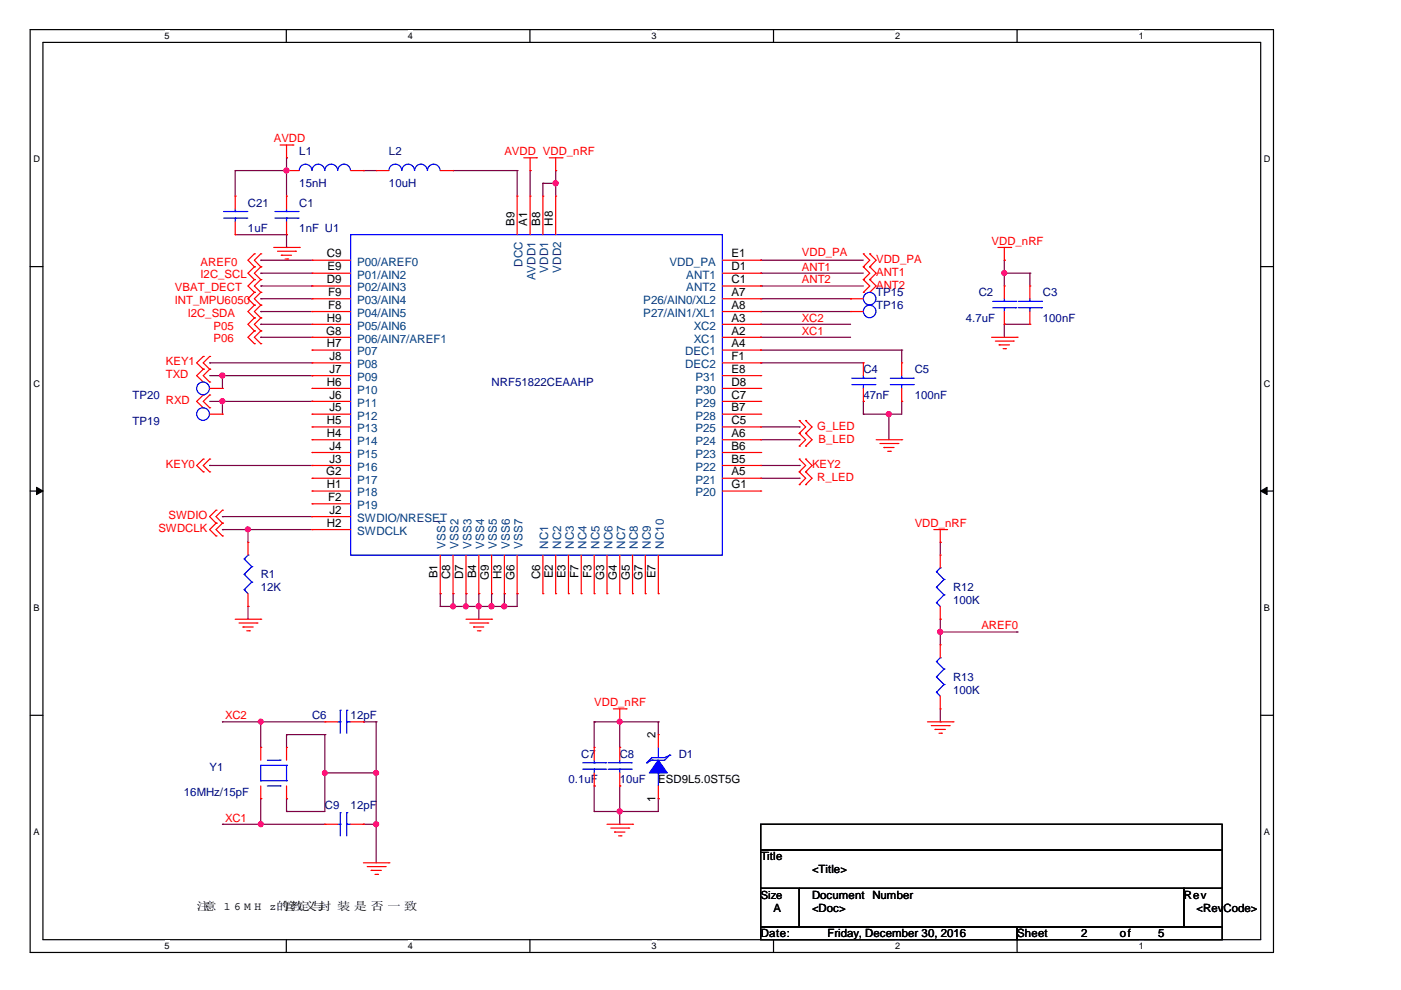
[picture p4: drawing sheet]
<svg xmlns="http://www.w3.org/2000/svg" width="297mm" height="210mm" viewBox="0 0 297 210" stroke-linecap="round" stroke-linejoin="round" font-family="sans-serif">
<path d="M6.4 6.3h263.6v195.6h-263.6zM9.1 9h258.2v190.2h-258.2z" fill="none" stroke="#000" stroke-width=".25"/>
<g fill="#fff">
<path d="M34.9 6.5h1v2.2h-1z"/>
<path d="M34.9 199.4h1v2.2h-1z"/>
</g>
<path d="M60.7 6.3v2.7M60.7 199.2v2.7" fill="none" stroke="#000" stroke-width=".25"/>
<g fill="#fff">
<path d="M86.5 6.5h1v2.2h-1z"/>
<path d="M86.5 199.4h1v2.2h-1z"/>
</g>
<path d="M112.4 6.3v2.7M112.4 199.2v2.7" fill="none" stroke="#000" stroke-width=".25"/>
<g fill="#fff">
<path d="M138.1 6.5h1.1v2.2h-1.1z"/>
<path d="M138.1 199.4h1.1v2.2h-1.1z"/>
</g>
<path d="M164 6.3v2.7M164 199.2v2.7" fill="none" stroke="#000" stroke-width=".25"/>
<g fill="#fff">
<path d="M189.8 6.5h1v2.2h-1z"/>
<path d="M189.8 199.4h1v2.2h-1z"/>
</g>
<path d="M215.6 6.3v2.7M215.6 199.2v2.7" fill="none" stroke="#000" stroke-width=".25"/>
<g fill="#fff">
<path d="M241.4 6.5h1.1v2.2h-1.1z"/>
<path d="M241.4 199.4h1.1v2.2h-1.1z"/>
<path d="M7.1 32.7h1.3v2.2h-1.3z"/>
<path d="M268 32.7h1.3v2.2h-1.3z"/>
<path d="M7.1 80.2h1.3v2.2h-1.3z"/>
<path d="M268 80.2h1.3v2.2h-1.3z"/>
</g>
<path d="M6.4 56.5h2.7M267.3 56.5h2.7" fill="none" stroke="#000" stroke-width=".25"/>
<g fill="#fff">
<path d="M7.1 127.8h1.2v2.2h-1.2z"/>
<path d="M268 127.8h1.2v2.2h-1.2z"/>
</g>
<path d="M6.4 104.1h2.7M267.3 104.1h2.7" fill="none" stroke="#000" stroke-width=".25"/>
<g fill="#000" stroke="#000" stroke-width=".21">
<path d="M7.7 103.3l1.4 .8-1.4 .8z" fill-rule="evenodd"/>
<path d="M267.3 104.1l1.3-.8v1.6z" fill-rule="evenodd"/>
</g>
<g fill="#fff">
<path d="M7.1 175.3h1.2v2.2h-1.2z"/>
<path d="M268 175.3h1.2v2.2h-1.2z"/>
</g>
<path d="M6.4 151.7h2.7M267.3 151.7h2.7M161.3 174.8h97.8v5.4h-97.8zM161.3 180.2h97.8v8.2h-97.8zM161.3 188.4h8.2v8.1h-8.2zM161.3 196.5h54.3v2.7h-54.3zM169.5 188.4h81.5v8.1h-81.5zM215.6 196.5h43.5v2.7h-43.5zM251 188.4h8.1v8.1h-8.1z" fill="none" stroke="#000" stroke-width=".25"/>
<g fill="none" stroke="#800040" stroke-width=".25">
<path d="M49.9 36.2h.1M49.9 36.2h10.8M49.9 36.2v5.4M60.7 36.2h.1M60.7 33.5h.1M60.7 33.5v8.1M77 36.2h.1M77 36.2h2.8M96.1 36.2h.1M96.1 36.2h13.5M109.6 36.2h.1M109.6 36.2v5.4"/>
<path d="M112.4 36.2h.1M112.4 36.2v5.4M115.1 38.9h.1M115.1 38.9v2.7M115.1 38.9h2.7M117.8 38.9h.1M117.8 36.2h.1M117.8 36.2v5.4M49.9 49.8h10.8M55.3 57.9h.1M55.3 55.2h.1M55.3 57.9h10.9"/>
<path d="M55.3 55.2h10.9M60.7 49.8h.1M60.7 52.5h.1M60.7 49.8v2.7M161.3 57.9h.1M161.3 55.2h.1M161.3 57.9h21.7M161.3 55.2h21.7M212.9 57.9h.1M212.9 55.2h.1M212.9 57.9h5.5M212.9 55.2v5.4"/>
<path d="M218.4 57.9h.1M218.4 57.9v2.7M44.4 76.9h.1M44.4 76.9h21.8M44.4 79.6h21.8M47.2 79.6h.1M47.2 79.6v2.8M55.3 60.6h.1M55.3 63.3h.1M55.3 68.8h.1M55.3 66.1h.1M55.3 71.5h.1"/>
<path d="M55.3 60.6h10.9M55.3 71.5h10.9M55.3 68.8h10.9M55.3 66.1h10.9M55.3 63.3h10.9M66.2 79.6h.1M161.3 60.6h.1M161.3 76.9h.1M161.3 74.2h.1M161.3 71.5h.1M161.3 68.8h.1M161.3 66.1h.1"/>
<path d="M161.3 60.6h21.7M161.3 76.9h21.7M161.3 74.2h29.9M161.3 71.5h19M161.3 68.8h19M161.3 66.1h19M161.3 63.3h19M180.3 63.3h.1M191.2 74.2h.1M191.2 74.2v2.7M212.9 68.8h.1M212.9 68.8h5.5"/>
<path d="M212.9 68.8v2.7M44.4 98.7h.1M44.4 85.1h21.8M44.4 98.7h21.8M47.2 85.1h.1M47.2 85.1v2.7M66.2 85.1h.1M161.3 98.7h8.2M161.3 93.2h8.2M161.3 90.5h8.2M169.5 93.2h.1M169.5 90.5h.1"/>
<path d="M169.5 98.7h.1M183 85.1h.1M183 87.8h.1M183 85.1v2.7M188.5 87.8h.1M188.5 87.8v5.4M191.2 85.1h.1M191.2 85.1v2.7h-8.2M47.2 112.3h.1M47.2 109.5h.1M47.2 112.3h19M47.2 109.5h19"/>
<path d="M52.6 112.3h.1M52.6 112.3v2.7M161.3 101.4h8.2M169.5 101.4h.1M199.3 115h.1M199.3 115v2.7M52.6 128.6h.1M52.6 128.6v2.7M93.3 125.9h.1M93.3 128.6h.1M93.3 125.9v2.7M96.1 125.9h.1"/>
<path d="M96.1 128.6h.1M96.1 125.9v2.7M98.8 125.9h.1M98.8 128.6h.1M98.8 125.9v2.7M101.5 125.9h.1M101.5 128.6h.1M101.5 125.9v5.4M104.2 125.9h.1M104.2 128.6h.1M104.2 125.9v2.7M106.9 125.9h.1"/>
<path d="M106.9 128.6h.1M106.9 125.9v2.7M109.6 125.9h.1M109.6 125.9v2.7h-16.3M199.3 134h.1M199.3 131.3h.1M199.3 131.3v5.4M199.3 134h16.3M215.6 134h.1M47.2 153h.1M47.2 153h21.7M55.3 153h.1"/>
<path d="M55.3 153v5.5M60.7 155.8h.1M60.7 155.8v2.7M60.7 155.8h8.2M68.9 155.8h.1M68.9 155.8v16.3h-8.2M77 153h.1M77 153h2.8M79.8 153h.1M79.8 153v29.9M126 153h.1M126 153h13.6"/>
<path d="M126 153v5.5M131.4 153h.1M131.4 153v5.5M139.6 153h.1M139.6 153v2.8M199.3 153h.1M199.3 150.3v2.7M47.2 174.8h.1M47.2 174.8h21.7M55.3 169.3h.1M55.3 174.8h.1M55.3 169.3v5.5"/>
<path d="M60.7 169.3h.1M60.7 172.1h.1M60.7 169.3v2.8M68.9 163.9h.1M68.9 163.9h10.9M77 174.8h.1M77 174.8h2.8M79.8 163.9h.1M79.8 174.8h.1M126 166.6h.1M126 172.1h.1M126 166.6v5.5"/>
<path d="M131.4 166.6h.1M131.4 172.1h.1M131.4 166.6v8.2M139.6 169.3h.1M139.6 169.3v2.8h-13.6"/>
</g>
<g fill="#f0f" stroke="#f0f" stroke-width=".25">
<circle cx="188.4" cy="87.8" r=".54"/>
<circle cx="96" cy="128.6" r=".52"/>
<circle cx="106.9" cy="128.6" r=".54"/>
<circle cx="104.2" cy="128.6" r=".54"/>
<circle cx="98.8" cy="128.6" r=".52"/>
<circle cx="101.5" cy="128.6" r=".54"/>
<circle cx="52.6" cy="112.2" r=".52"/>
<circle cx="117.8" cy="38.8" r=".54"/>
<circle cx="212.9" cy="57.9" r=".52"/>
<circle cx="60.7" cy="36.1" r=".54"/>
<circle cx="55.3" cy="153" r=".51"/>
<circle cx="55.3" cy="174.7" r=".52"/>
<circle cx="131.4" cy="153" r=".52"/>
<circle cx="131.4" cy="172" r=".54"/>
<circle cx="79.7" cy="163.9" r=".52"/>
<circle cx="68.9" cy="163.9" r=".51"/>
<circle cx="79.7" cy="174.7" r=".54"/>
<circle cx="199.3" cy="134" r=".54"/>
<circle cx="47.1" cy="79.6" r=".54"/>
<circle cx="47.1" cy="85.1" r=".52"/>
</g>
<g fill="none" stroke="#f00" stroke-width=".25">
<path d="M59.4 30.7h2.7M60.7 33.5h.1M60.7 36.2h.1M60.7 30.7v2.8M60.7 36.2h2.8M62.1 30.7h.1M74.3 36.2h2.7M77 36.2h.1M79.8 36.2h.1M79.8 36.2h2.7M93.3 36.2h2.8M96.1 36.2h.1"/>
<path d="M111 33.5h2.7M112.4 36.2h.1M112.4 33.5v2.7M113.7 33.5h.1M116.5 33.5h2.7M117.8 36.2h.1M117.8 33.5v2.7M119.2 33.5h.1M49.9 41.6h.1M49.9 49.8h.1M49.9 41.6v2.7M49.9 47v2.8"/>
<path d="M53.9 56.6h.1M53.9 59.3h.1M53.9 53.8h.1M53.9 56.6l-1.3 1.3 1.3 1.4M53.9 59.3l-1.3 1.3 1.3 1.4M53.9 53.8l-1.3 1.4 1.3 1.4M55.3 56.6h.1M55.3 59.3h.1M55.3 53.8h.1M55.3 56.6l-1.4 1.3 1.4 1.4M55.3 59.3l-1.4 1.3 1.4 1.4M55.3 53.8l-1.4 1.4 1.4 1.4"/>
<path d="M58 52.5h5.5M58.8 53.3h3.9M59.6 54.1h.1M59.6 54.1h2.2M60.5 54.9h.5M60.7 41.6h.1M60.7 49.8h.1M60.7 41.6v2.7M60.7 47v2.8M61 54.9h.1M62.7 53.3h.1M63.5 52.5h.1"/>
<path d="M66.2 55.2h.1M66.2 57.9h.1M66.2 55.2h8.1M66.2 57.9h8.1M109.6 41.6h.1M109.6 41.6v8.2M112.4 41.6h.1M112.4 41.6v8.2M115.1 41.6h.1M115.1 41.6v8.2M117.8 41.6h.1M117.8 41.6v8.2"/>
<path d="M153.2 55.2h8.1M153.2 57.9h8.1M161.3 57.9h.1M161.3 55.2h.1M183 56.6h.1M183 53.8h.1M183 59.3h.1M183 53.8l1.4 1.4-1.4 1.4M183 56.6l1.4 1.3-1.4 1.4M183 59.3l1.4 1.3-1.4 1.4M184.4 56.6h.1M184.4 53.8h.1"/>
<path d="M184.4 59.3h.1M184.4 53.8l1.4 1.4-1.4 1.4M184.4 56.6l1.4 1.3-1.4 1.4M184.4 59.3l1.4 1.3-1.4 1.4M211.6 52.5h2.7M212.9 55.2h.1M212.9 52.5v2.7M214.3 52.5h.1M43.1 75.6h.1M43.1 78.3h.1M43.1 75.6l-1.4 1.3 1.4 1.4M43.1 78.3l-1.4 1.3 1.4 1.4"/>
<path d="M44.4 75.6h.1M44.4 78.3h.1M44.4 75.6l-1.3 1.3 1.3 1.4M44.4 78.3l-1.3 1.3 1.3 1.4M53.9 62h.1M53.9 67.4h.1M53.9 70.2h.1M53.9 64.7h.1M53.9 72.9h.1M53.9 67.4l-1.3 1.4 1.3 1.4M53.9 64.7l-1.3 1.4 1.3 1.3M53.9 62l-1.3 1.3 1.3 1.4"/>
<path d="M53.9 70.2l-1.3 1.3 1.3 1.4M55.3 62h.1M55.3 67.4h.1M55.3 70.2h.1M55.3 64.7h.1M55.3 72.9h.1M55.3 64.7l-1.4 1.4 1.4 1.3M55.3 67.4l-1.4 1.4 1.4 1.4M55.3 62l-1.4 1.3 1.4 1.4M55.3 70.2l-1.4 1.3 1.4 1.4M66.2 60.6h.1M66.2 63.3h.1"/>
<path d="M66.2 66.1h.1M66.2 68.8h.1M66.2 71.5h.1M66.2 74.2h.1M66.2 76.9h.1M66.2 79.6h.1M66.2 71.5h8.1M66.2 63.3h8.1M66.2 60.6h8.1M66.2 66.1h8.1M66.2 68.8h8.1M66.2 74.2h8.1"/>
<path d="M66.2 76.9h8.1M66.2 79.6h8.1M153.2 71.5h8.1M153.2 63.3h8.1M153.2 60.6h8.1M153.2 66.1h8.1M153.2 68.8h8.1M153.2 74.2h8.1M153.2 76.9h8.1M153.2 79.6h8.1M161.3 76.9h.1M161.3 60.6h.1"/>
<path d="M161.3 71.5h.1M161.3 68.8h.1M161.3 74.2h.1M161.3 63.3h.1M161.3 66.1h.1M161.3 79.6h.1M180.3 63.3h.1M180.3 66.1h.1M180.3 63.3h2.7M180.3 66.1h2.7M183 62h.1M183 76.9h.1"/>
<path d="M183 76.9v2.7M184.4 62h.1M191.2 76.9h.1M191.2 76.9v2.7M210.2 71.5h5.4M211 72.3h3.8M211.8 73.1h.1M211.8 73.1h2.2M212.7 73.9h.5M212.9 60.6h.1M212.9 68.8h.1M212.9 60.6v2.7"/>
<path d="M212.9 66.1v2.7M213.2 73.9h.1M214.8 72.3h.1M215.6 71.5h.1M218.4 60.6h.1M218.4 68.8h.1M218.4 60.6v2.7M218.4 66.1v2.7M43.1 81h.1M43.1 83.7h.1M43.1 86.5h.1M43.1 97.3h.1"/>
<path d="M43.1 83.7l-1.4 1.4 1.4 1.4M43.1 97.3l-1.4 1.4 1.4 1.3M44.4 81h.1M44.4 83.7h.1M44.4 86.5h.1M44.4 97.3h.1M44.4 83.7l-1.3 1.4 1.3 1.4M44.4 97.3l-1.3 1.4 1.3 1.3M44.4 82.4h2.8M44.4 87.8h2.8M47.2 82.4h.1M47.2 87.8h.1"/>
<path d="M66.2 82.4h.1M66.2 85.1h.1M66.2 87.8h.1M66.2 90.5h.1M66.2 93.2h.1M66.2 95.9h.1M66.2 98.7h.1M66.2 93.2h8.1M66.2 82.4h8.1M66.2 85.1h8.1M66.2 87.8h8.1M66.2 90.5h8.1"/>
<path d="M66.2 95.9h8.1M66.2 98.7h8.1M153.2 93.2h8.1M153.2 82.4h8.1M153.2 85.1h8.1M153.2 87.8h8.1M153.2 90.5h8.1M153.2 95.9h8.1M153.2 98.7h8.1M161.3 98.7h.1M161.3 95.9h.1M161.3 93.2h.1"/>
<path d="M161.3 90.5h.1M161.3 87.8h.1M161.3 85.1h.1M161.3 82.4h.1M169.5 89.2h.1M169.5 91.9h.1M169.5 94.6h.1M169.5 97.3h.1M169.5 89.2l1.3 1.3-1.3 1.4M169.5 91.9l1.3 1.3-1.3 1.4M169.5 97.3l1.3 1.4-1.3 1.3M170.8 89.2h.1"/>
<path d="M170.8 91.9h.1M170.8 94.6h.1M170.8 97.3h.1M170.8 89.2l1.4 1.3-1.4 1.4M170.8 91.9l1.4 1.3-1.4 1.4M170.8 97.3l1.4 1.4-1.4 1.3M183 85.1h.1M183 82.4v2.7M185.8 93.2h5.4M186.6 94h3.8M187.4 94.9h.1M187.4 94.9h2.2"/>
<path d="M188.2 95.7h.6M188.8 95.7h.1M190.4 94h.1M191.2 93.2h.1M191.2 85.1h.1M191.2 82.4v2.7M43.1 100h.1M44.4 100h.1M45.8 108.2h.1M45.8 110.9h.1M45.8 113.6h.1M45.8 108.2l-1.4 1.3 1.4 1.4"/>
<path d="M45.8 110.9l-1.4 1.4 1.4 1.3M47.2 108.2h.1M47.2 110.9h.1M47.2 113.6h.1M47.2 108.2l-1.4 1.3 1.4 1.4M47.2 110.9l-1.4 1.4 1.4 1.3M52.6 115h.1M52.6 115v2.7M66.2 109.5h.1M66.2 112.3h.1M66.2 101.4h.1M66.2 104.1h.1"/>
<path d="M66.2 106.8h.1M66.2 112.3h8.1M66.2 109.5h8.1M66.2 101.4h8.1M66.2 104.1h8.1M66.2 106.8h8.1M93.3 117.7v8.2M96.1 117.7v8.2M98.8 117.7v8.2M101.5 117.7v8.2M104.2 117.7v8.2M106.9 117.7v8.2"/>
<path d="M109.6 117.7v8.2M115.1 117.7v8.2M117.8 117.7v8.2M120.5 117.7v8.2M123.2 117.7v8.2M126 117.7v8.2M128.7 117.7v8.2M131.4 117.7v8.2M134.1 117.7v8.2M136.8 117.7v8.2M139.6 117.7v8.2M153.2 101.4h8.1"/>
<path d="M153.2 104.1h8.1M161.3 101.4h.1M161.3 104.1h.1M169.5 100h.1M169.5 102.8h.1M169.5 100l1.3 1.4-1.3 1.4M170.8 100h.1M170.8 102.8h.1M170.8 100l1.4 1.4-1.4 1.4M198 112.3h2.7M199.3 115h.1M199.3 117.7h.1"/>
<path d="M199.3 112.3v2.7M199.3 117.7v2.7M200.7 112.3h.1M49.9 131.3h5.4M50.7 132.1h3.8M51.5 132.9h.1M51.5 132.9h2.2M52.3 133.7h.6M52.6 128.6h.1M52.6 125.9v2.7M52.9 133.7h.1M54.5 132.1h.1"/>
<path d="M55.3 131.3h.1M93.3 125.9h.1M96.1 125.9h.1M98.8 125.9h.1M98.8 131.3h5.4M99.6 132.1h3.8M100.4 132.9h.1M100.4 132.9h2.2M101.2 133.7h.6M101.5 125.9h.1M101.8 133.7h.1M103.4 132.1h.1"/>
<path d="M104.2 131.3h.1M104.2 125.9h.1M106.9 125.9h.1M109.6 125.9h.1M115.1 125.9h.1M117.8 125.9h.1M120.5 125.9h.1M123.2 125.9h.1M126 125.9h.1M128.7 125.9h.1M131.4 125.9h.1M134.1 125.9h.1"/>
<path d="M136.8 125.9h.1M139.6 125.9h.1M199.3 136.7h.1M199.3 131.3h.1M199.3 128.6v2.7M199.3 136.7v2.8M55.3 158.5h.1M55.3 158.5v2.7M60.7 158.5h.1M60.7 158.5v2.7M68.9 153h.1M68.9 153h2.7"/>
<path d="M74.3 153h2.7M77 153h.1M126 158.5h.1M126 158.5v2.7M130 150.3h2.8M131.4 153h.1M131.4 158.5h.1M131.4 150.3v2.7M131.4 158.5v2.7M132.8 150.3h.1M139.6 155.8h.1M139.6 155.8v2.7"/>
<path d="M196.6 153h5.5M197.4 153.9h3.9M198.2 154.7h.1M198.2 154.7h2.2M199.1 155.5h.5M199.3 150.3h.1M199.3 147.6v2.7M199.6 155.5h.1M201.3 153.9h.1M202.1 153h.1M55.3 169.3h.1M55.3 166.6v2.7"/>
<path d="M60.7 169.3h.1M60.7 166.6v2.7M68.9 174.8h.1M68.9 174.8h2.7M74.3 174.8h2.7M77 174.8h.1M126 166.6h.1M126 163.9v2.7M128.7 174.8h5.4M129.5 175.6h3.8M130.3 176.4h.1M130.3 176.4h2.2"/>
<path d="M131.1 177.2h.6M131.4 166.6h.1M131.4 163.9v2.7M131.7 177.2h.1M133.3 175.6h.1M134.1 174.8h.1M139.6 169.3h.1M139.6 166.6v2.7M77 182.9h5.5M77.9 183.7h3.8M78.7 184.5h.1M78.7 184.5h2.2"/>
<path d="M79.5 185.4h.6M80.1 185.4h.1M81.7 183.7h.1M82.5 182.9h.1"/>
</g>
<g fill="none" stroke="#00f" stroke-width=".25">
<path d="M63.5 36.1a1.36 1.36 0 0 1 1.3-1.3 1.36 1.36 0 0 1 1.4 1.3 1.36 1.36 0 0 1 1.3-1.3 1.36 1.36 0 0 1 1.4 1.3 1.38 1.38 0 0 1 1.4-1.3 1.38 1.38 0 0 1 1.3 1.3 1.33 1.33 0 0 1 1.4-1.3 1.33 1.33 0 0 1 1.3 1.3M82.5 36.1a1.36 1.36 0 0 1 1.3-1.3 1.36 1.36 0 0 1 1.4 1.3M85.2 36.1a1.33 1.33 0 0 1 1.4-1.3 1.33 1.33 0 0 1 1.3 1.3M87.9 36.1a1.33 1.33 0 0 1 1.4-1.3 1.33 1.33 0 0 1 1.3 1.3M90.6 36.1a1.33 1.33 0 0 1 1.4-1.3 1.33 1.33 0 0 1 1.3 1.3M47.4 46.2h4.9M47.4 44.8h4.9M49.9 44.8h.1M49.9 46.2h.1M49.9 44.3v.5M49.9 46.2v.8M52.3 46.2h.1"/>
<path d="M52.3 44.8h.1M58.3 46.2h4.9M58.3 44.8h4.9M60.7 44.8h.1M60.7 46.2h.1M60.7 44.3v.5M60.7 46.2v.8M63.2 46.2h.1M63.2 44.8h.1M74.3 49.8h78.9v67.9h-78.9zM183 79.6v.6M191.2 79.6v.6"/>
<path d="M210.5 65.2h4.9M210.5 63.9h4.9M212.9 63.9h.1M212.9 65.2h.1M212.9 63.3v.6M212.9 65.2v.9M215.4 65.2h.1M215.4 63.9h.1M215.9 65.2h4.9M215.9 63.9h4.9M218.4 63.9h.1M218.4 65.2h.1"/>
<path d="M218.4 63.3v.6M218.4 65.2v.9M220.8 65.2h.1M220.8 63.9h.1M180.6 81.5h4.9M180.6 80.2h4.9M183 80.2h.1M183 81.5h.1M183 81.5v.9M185.5 81.5h.1M185.5 80.2h.1M188.8 81.5h4.8"/>
<path d="M188.8 80.2h4.8M191.2 80.2h.1M191.2 81.5h.1M191.2 81.5v.9M193.6 81.5h.1M193.6 80.2h.1M51.8 118.5h.1M51.8 118.5l1.6 1.7M52.6 117.7h.1M52.6 117.7l-.8 .8M51.8 125h.1M51.8 121.8h.1"/>
<path d="M51.8 125l.8 .9M51.8 121.8l1.6 1.6M53.4 123.4h.1M53.4 120.2h.1M53.4 123.4l-1.6 1.6M53.4 120.2l-1.6 1.6M198.5 127.8h.1M198.5 124.5h.1M198.5 121.2h.1M198.5 127.8l.8 .8M198.5 124.5l1.7 1.6M198.5 121.2l1.7 1.7"/>
<path d="M199.3 139.5h.1M199.3 120.4h.1M199.3 139.5l-.8 .8M199.3 120.4l-.8 .8M200.2 126.1h.1M200.2 122.9h.1M200.2 126.1l-1.7 1.7M200.2 122.9l-1.7 1.6M71.6 153h.5M72.1 153h.1M72.1 150.6h.1M72.1 150.6v4.9"/>
<path d="M73.5 150.6h.1M73.5 153h.1M73.5 153h.8M73.5 150.6v4.9M139.6 158.5v2.1M198.5 146.8h.1M198.5 143.5h.1M198.5 140.3h.1M198.5 146.8l.8 .8M198.5 143.5l1.7 1.6M198.5 140.3l1.7 1.6M200.2 145.1h.1"/>
<path d="M200.2 141.9h.1M200.2 145.1l-1.7 1.7M200.2 141.9l-1.7 1.6M55.3 165.5h.1M55.3 162.3h.1M55.3 162.3h5.4M55.3 165.5h5.4M55.3 162.3v3.2M56.7 161.2h2.7M56.7 166.6h2.7M59.4 161.2h.1M59.4 166.6h.1"/>
<path d="M60.7 162.3h.1M60.7 165.5h.1M60.7 162.3v3.2M71.6 174.8h.5M72.1 174.8h.1M72.1 172.3h.1M72.1 172.3v4.9M73.5 172.3h.1M73.5 174.8h.1M73.5 172.3v4.9M73.5 174.8h.8M123.5 163.1h4.9"/>
<path d="M123.5 161.7h4.9M126 161.7h.1M126 163.1h.1M126 161.2v.5M126 163.1v.8M128.4 163.1h.1M128.4 161.7h.1M128.9 163.1h5M128.9 161.7h5M131.4 161.7h.1M131.4 163.1h.1M131.4 161.2v.5"/>
<path d="M131.4 163.1v.8M133.9 163.1h.1M133.9 161.7h.1M137.1 161.7h.1M138.2 161.2h.1M138.2 160.6h.1M138.2 160.6l-1.1 1.1M138.2 161.2l-1.1 .5M139.6 163.9h.1M139.6 160.6h.1M139.6 163.9v2.7M142 160.1h.1"/>
<path d="M142 160.1l-1.1 1.1h-2.7M142 160.1l-1.1 .5h-2.7"/>
<circle cx="184.4" cy="63.3" r="1.33"/>
<circle cx="184.4" cy="66" r="1.33"/>
<circle cx="43.1" cy="82.3" r="1.35"/>
<circle cx="43.1" cy="87.8" r="1.34"/>
</g>
<path d="M139.6 161.2l1.9 2.7h-3.8z" fill-rule="evenodd" fill="#00f" stroke="#00f" stroke-width=".25"/>
<g font-size="2.5">
<text x="109.1" y="47.9" transform="rotate(-90 109.1 47.9)">B9</text>
<text x="111.8" y="47.9" transform="rotate(-90 111.8 47.9)">A1</text>
<text x="114.5" y="47.9" transform="rotate(-90 114.5 47.9)">B8</text>
<text x="117.2" y="47.9" transform="rotate(-90 117.2 47.9)">H8</text>
<text x="69.3" y="54.6">C9</text>
<text x="69.4" y="57.3">E9</text>
<text x="155.1" y="57.3">D1</text>
<text x="155.1" y="54.6">E1</text>
<text x="69.3" y="60">D9</text>
<text x="69.6" y="62.8">F9</text>
<text x="69.6" y="65.5">F8</text>
<text x="155.1" y="60">C1</text>
<text x="155.1" y="62.8">A7</text>
<text x="155.1" y="65.5">A8</text>
<text x="69.2" y="70.9">G8</text>
<text x="69.3" y="68.2">H9</text>
<text x="155.1" y="70.9">A2</text>
<text x="155.1" y="68.2">A3</text>
<text x="69.3" y="73.6">H7</text>
<text x="69.8" y="76.3">J8</text>
<text x="155.1" y="76.3">F1</text>
<text x="155.1" y="73.6">A4</text>
<text x="69.3" y="81.8">H6</text>
<text x="69.8" y="79.1">J7</text>
<text x="155.1" y="81.8">D8</text>
<text x="155.1" y="79.1">E8</text>
<text x="69.3" y="89.9">H5</text>
<text x="69.8" y="84.5">J6</text>
<text x="69.8" y="87.2">J5</text>
<text x="155.1" y="89.9">C5</text>
<text x="155.1" y="87.2">B7</text>
<text x="155.1" y="84.5">C7</text>
<text x="69.3" y="92.6">H4</text>
<text x="69.8" y="95.3">J4</text>
<text x="155.1" y="95.3">B6</text>
<text x="155.1" y="92.6">A6</text>
<text x="69.2" y="100.8">G2</text>
<text x="69.8" y="98.1">J3</text>
<text x="155.1" y="100.8">A5</text>
<text x="155.1" y="98.1">B5</text>
<text x="69.3" y="103.5">H1</text>
<text x="69.6" y="106.2">F2</text>
<text x="155.1" y="103.5">G1</text>
<text x="69.3" y="111.7">H2</text>
<text x="69.8" y="108.9">J2</text>
<text x="92.8" y="122.7" transform="rotate(-90 92.8 122.7)">B1</text>
<text x="95.5" y="122.8" transform="rotate(-90 95.5 122.8)">C8</text>
<text x="98.2" y="122.8" transform="rotate(-90 98.2 122.8)">D7</text>
<text x="100.9" y="122.7" transform="rotate(-90 100.9 122.7)">B4</text>
<text x="103.6" y="123" transform="rotate(-90 103.6 123)">G9</text>
<text x="106.3" y="122.8" transform="rotate(-90 106.3 122.8)">H3</text>
<text x="109.1" y="123" transform="rotate(-90 109.1 123)">G6</text>
<text x="114.5" y="122.8" transform="rotate(-90 114.5 122.8)">C6</text>
<text x="117.2" y="122.7" transform="rotate(-90 117.2 122.7)">E2</text>
<text x="119.9" y="122.7" transform="rotate(-90 119.9 122.7)">E3</text>
<text x="122.6" y="122.5" transform="rotate(-90 122.6 122.5)">F7</text>
<text x="125.4" y="122.5" transform="rotate(-90 125.4 122.5)">F3</text>
<text x="128.1" y="123" transform="rotate(-90 128.1 123)">G3</text>
<text x="130.8" y="123" transform="rotate(-90 130.8 123)">G4</text>
<text x="133.5" y="123" transform="rotate(-90 133.5 123)">G5</text>
<text x="136.2" y="123" transform="rotate(-90 136.2 123)">G7</text>
<text x="139" y="122.7" transform="rotate(-90 139 122.7)">E7</text>
<text x="139" y="156.6" transform="rotate(-90 139 156.6)">2</text>
<text x="139" y="169.9" transform="rotate(-90 139 169.9)">1</text>
</g>
<g font-size="2.5" fill="#004080">
<text x="75.7" y="56.3">P00/AREF0</text>
<text x="75.7" y="59.1">P01/AIN2</text>
<text x="110.8" y="56.6" transform="rotate(-90 110.8 56.6)">DCC</text>
<text x="113.5" y="59.5" transform="rotate(-90 113.5 59.5)">AVDD1</text>
<text x="116.2" y="57.8" transform="rotate(-90 116.2 57.8)">VDD1</text>
<text x="119" y="57.8" transform="rotate(-90 119 57.8)">VDD2</text>
<text x="141.9" y="56.3">VDD_PA</text>
<text x="145.5" y="59.1">ANT1</text>
<text x="75.7" y="61.8">P02/AIN3</text>
<text x="75.7" y="64.5">P03/AIN4</text>
<text x="136.4" y="64.5">P26/AIN0/XL2</text>
<text x="145.5" y="61.8">ANT2</text>
<text x="75.7" y="67.2">P04/AIN5</text>
<text x="75.7" y="69.9">P05/AIN6</text>
<text x="136.4" y="67.2">P27/AIN1/XL1</text>
<text x="147.1" y="69.9">XC2</text>
<text x="75.7" y="72.7">P06/AIN7/AREF1</text>
<text x="75.7" y="75.4">P07</text>
<text x="145.2" y="75.4">DEC1</text>
<text x="147.1" y="72.7">XC1</text>
<text x="75.7" y="78.1">P08</text>
<text x="75.7" y="80.8">P09</text>
<text x="75.7" y="83.5">P10</text>
<text x="145.2" y="78.1">DEC2</text>
<text x="147.4" y="83.5">P30</text>
<text x="147.4" y="80.8">P31</text>
<text x="75.7" y="86.2">P11</text>
<text x="75.7" y="89">P12</text>
<text x="147.4" y="89">P28</text>
<text x="147.4" y="86.2">P29</text>
<text x="75.7" y="91.7">P13</text>
<text x="75.7" y="94.4">P14</text>
<text x="147.4" y="94.4">P24</text>
<text x="147.4" y="91.7">P25</text>
<text x="75.7" y="97.1">P15</text>
<text x="75.7" y="99.8">P16</text>
<text x="147.4" y="99.8">P22</text>
<text x="147.4" y="97.1">P23</text>
<text x="75.7" y="102.5">P17</text>
<text x="75.7" y="105.3">P18</text>
<text x="75.7" y="108">P19</text>
<text x="147.4" y="102.5">P21</text>
<text x="147.4" y="105.3">P20</text>
<text x="75.7" y="110.7">SWDIO/NRESET</text>
<text x="75.7" y="113.4">SWDCLK</text>
<text x="94.5" y="116.3" transform="rotate(-90 94.5 116.3)">VSS1</text>
<text x="97.2" y="116.3" transform="rotate(-90 97.2 116.3)">VSS2</text>
<text x="99.9" y="116.3" transform="rotate(-90 99.9 116.3)">VSS3</text>
<text x="102.7" y="116.3" transform="rotate(-90 102.7 116.3)">VSS4</text>
<text x="105.4" y="116.3" transform="rotate(-90 105.4 116.3)">VSS5</text>
<text x="108.1" y="116.3" transform="rotate(-90 108.1 116.3)">VSS6</text>
<text x="110.8" y="116.3" transform="rotate(-90 110.8 116.3)">VSS7</text>
<text x="116.2" y="116.3" transform="rotate(-90 116.2 116.3)">NC1</text>
<text x="119" y="116.3" transform="rotate(-90 119 116.3)">NC2</text>
<text x="121.7" y="116.3" transform="rotate(-90 121.7 116.3)">NC3</text>
<text x="124.4" y="116.3" transform="rotate(-90 124.4 116.3)">NC4</text>
<text x="127.1" y="116.3" transform="rotate(-90 127.1 116.3)">NC5</text>
<text x="129.8" y="116.3" transform="rotate(-90 129.8 116.3)">NC6</text>
<text x="132.5" y="116.3" transform="rotate(-90 132.5 116.3)">NC7</text>
<text x="135.3" y="116.3" transform="rotate(-90 135.3 116.3)">NC8</text>
<text x="138" y="116.3" transform="rotate(-90 138 116.3)">NC9</text>
<text x="140.7" y="116.3" transform="rotate(-90 140.7 116.3)">NC10</text>
</g>
<g font-size="2.4" fill="#f00">
<text x="58" y="30.2">AVDD</text>
<text x="106.9" y="32.9">AVDD VDD_nRF</text>
<text x="210.2" y="52">VDD_nRF</text>
<text x="42.5" y="59">I2C_SCL</text>
<text x="42.5" y="56.3">AREF0</text>
<text x="170" y="57.4">ANT1</text>
<text x="170" y="54.2">VDD_PA</text>
<text x="185.8" y="55.8">VDD_PA</text>
<text x="185.8" y="58.5">ANT1</text>
<text x="37.1" y="61.7">VBAT_DECT</text>
<text x="37.1" y="64.4">INT_MPU6050</text>
<text x="170" y="60.1">ANT2</text>
<text x="185.8" y="61.2">ANT2</text>
<text x="39.8" y="67.2">I2C_SDA</text>
<text x="45.3" y="69.9">P05</text>
<text x="170" y="71">XC1</text>
<text x="170" y="68.2">XC2</text>
<text x="35.2" y="77.5">KEY1</text>
<text x="45.3" y="72.6">P06</text>
<text x="35.2" y="80.2">TXD</text>
<text x="35.2" y="85.7">RXD</text>
<text x="173.3" y="91.1">G_LED</text>
<text x="173.5" y="93.8">B_LED</text>
<text x="35.2" y="99.2">KEY0</text>
<text x="172.2" y="99.2">KEY2</text>
<text x="173.3" y="102">R_LED</text>
<text x="33.6" y="112.8">SWDCLK</text>
<text x="35.7" y="110.1">SWDIO</text>
<text x="193.9" y="111.7">VDD_nRF</text>
<text x="208.1" y="133.4">AREF0</text>
<text x="126" y="149.8">VDD_nRF</text>
<text x="47.7" y="152.5">XC2</text>
<text x="47.7" y="174.2">XC1</text>
</g>
<g font-size="2.4" fill="#000080">
<text x="63.5" y="32.9">L1</text>
<text x="82.5" y="32.9">L2</text>
<text x="63.5" y="39.7">15nH</text>
<text x="82.5" y="39.7">10uH</text>
<text x="52.6" y="43.8">C21</text>
<text x="63.5" y="43.8">C1</text>
<text x="52.6" y="49.2">1uF</text>
<text x="63.5" y="49.2">1nF U1</text>
<text x="185.8" y="62.8">TP15</text>
<text x="185.8" y="65.5">TP16</text>
<text x="207.5" y="62.8">C2</text>
<text x="221.1" y="62.8">C3</text>
<text x="204.8" y="68.3">4.7uF</text>
<text x="221.1" y="68.3">100nF</text>
<text x="104.2" y="81.8">NRF51822CEAAHP</text>
<text x="183" y="79.1">C4</text>
<text x="193.9" y="79.1">C5</text>
<text x="28.1" y="84.6">TP20</text>
<text x="183" y="84.6">47nF</text>
<text x="193.9" y="84.6">100nF</text>
<text x="28.1" y="90">TP19</text>
<text x="55.3" y="122.6">R1</text>
<text x="55.3" y="125.3">12K</text>
<text x="202.1" y="125.3">R12</text>
<text x="202.1" y="128.1">100K</text>
<text x="202.1" y="144.4">R13</text>
<text x="202.1" y="147.1">100K</text>
<text x="66.2" y="152.5">C6</text>
<text x="74.3" y="152.5">12pF</text>
<text x="123.2" y="160.7">C7</text>
<text x="131.4" y="160.7">C8</text>
<text x="143.9" y="160.7">D1</text>
<text x="44.4" y="163.4">Y1</text>
<text x="120.5" y="166.1">0.1uF</text>
<text x="131.4" y="166.1">10uF</text>
<text x="39" y="168.8">16MHz/15pF</text>
<text x="68.9" y="171.5">C9</text>
<text x="74.3" y="171.5">12pF</text>
</g>
<g font-size="2.4">
<text x="139.6" y="166.1">ESD9L5.0ST5G</text>
<text x="161.3" y="182.4">Title</text>
<text x="172.2" y="185.1">&lt;Title&gt;</text>
<text x="161.3" y="190.6">Size</text>
<text x="172.2" y="190.6">Document Number</text>
<text x="251" y="190.6">Rev</text>
<text x="41.7" y="193">注</text>
<text x="43.1" y="193">意 1 6 M H</text>
<text x="57.1" y="193">z的教义封 装 是 否 一 致</text>
<text x="60" y="193">管定与</text>
<text x="164" y="193.3">A</text>
<text x="172.2" y="193.3">&lt;Doc&gt;</text>
<text x="253.7" y="193.3">&lt;Rev</text>
<text x="259.4" y="193.3">Code&gt;</text>
<text x="161.3" y="198.7">Date:</text>
<text x="175.4" y="198.7">Friday, December 30, 2016</text>
<text x="215.6" y="198.7">Sheet</text>
<text x="229.2" y="198.7">2</text>
<text x="237.4" y="198.7">of</text>
<text x="245.5" y="198.7">5</text>
</g>
<g font-size="1.9">
<text x="34.9" y="8.3">5</text>
<text x="86.5" y="8.3">4</text>
<text x="138.1" y="8.3">3</text>
<text x="189.8" y="8.3">2</text>
<text x="241.4" y="8.3">1</text>
<text x="7.1" y="34.4">D</text>
<text x="268" y="34.4">D</text>
<text x="7.1" y="82">C</text>
<text x="268" y="82">C</text>
<text x="7.1" y="129.6">B</text>
<text x="268" y="129.6">B</text>
<text x="7.1" y="177.1">A</text>
<text x="268" y="177.1">A</text>
<text x="34.9" y="201.2">5</text>
<text x="86.5" y="201.2">4</text>
<text x="138.1" y="201.2">3</text>
<text x="189.8" y="201.2">2</text>
<text x="241.4" y="201.2">1</text>
</g>
</svg>
